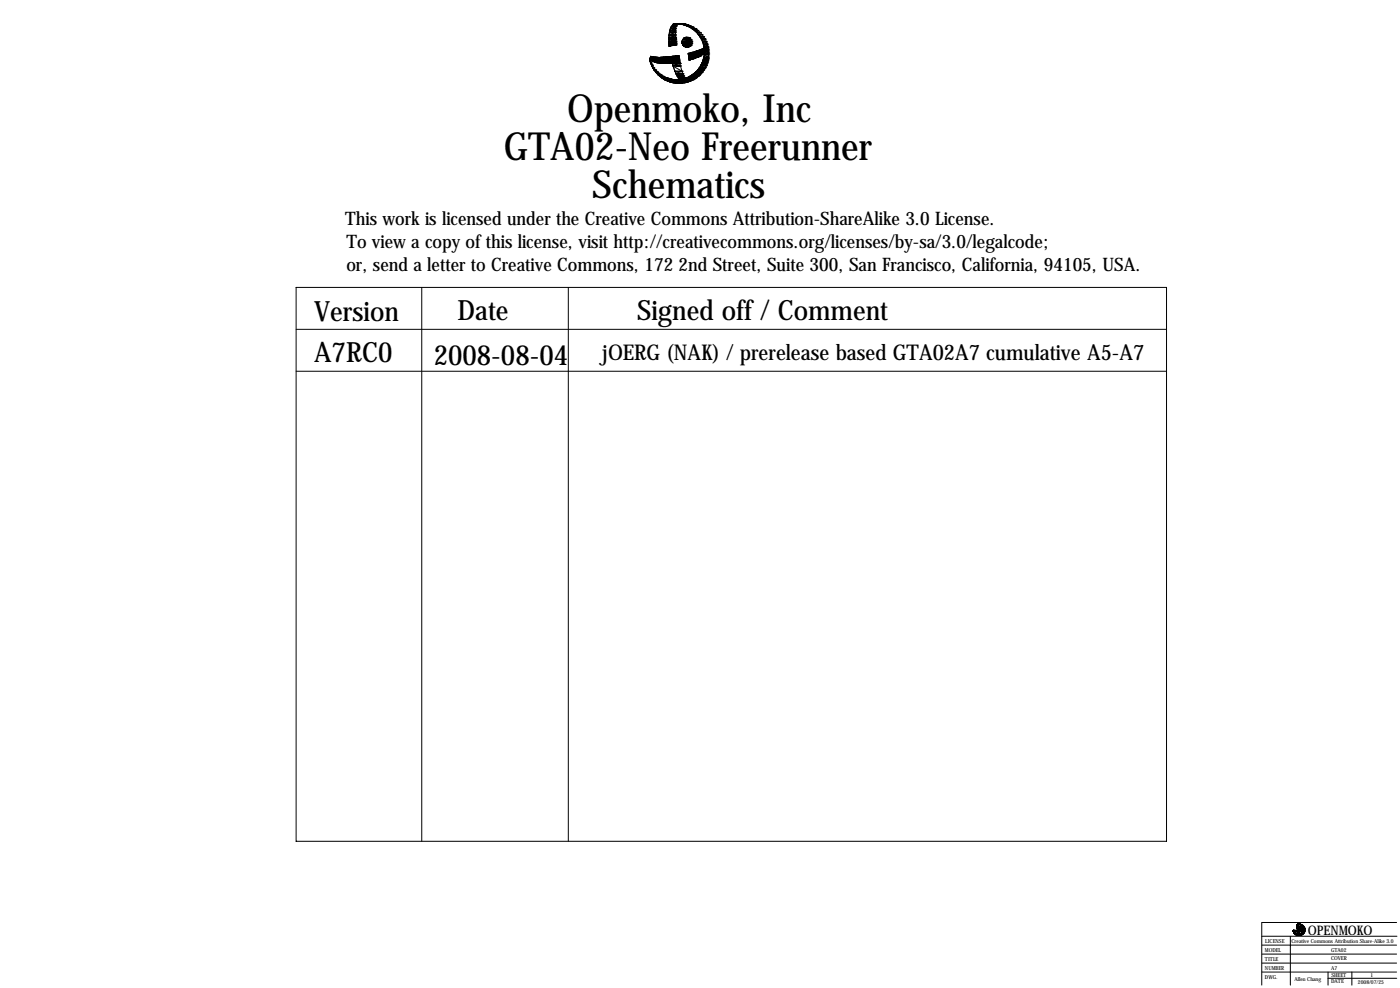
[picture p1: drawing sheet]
<svg xmlns="http://www.w3.org/2000/svg" width="594mm" height="419mm" viewBox="0 0 594 419" stroke-linecap="round" stroke-linejoin="round" font-family="sans-serif">
<g fill="none" stroke="#000" stroke-width=".42">
<path d="M284 16.2h.1M284 15.8h2.9M284 15.8l.1 3.3M284 16.1h2.9M284 15.8l2.9 .3M284 16.1l2.9 .1M284 18.3h3.1M284 18.3l.1 .1M284 18.3l3.1 .1M284.1 19.1h.1M284.1 15h2.7M284.1 15l-.1 .8"/>
<path d="M284.1 15l2.8 .8M284.1 18.4h3M284.1 18.4l3.1 .6M284.1 19.1h2.8M284.1 19.1v.5M284.1 19.1l.4 .5M284.1 14.6h2.7M284.1 14.6v.4M284.1 14.6l2.7 .4M284.1 19.6h.4M284.1 19.6v.1M284.2 19.7h.1"/>
<path d="M284.2 13.8h2.6M284.2 13.8l-.1 .8M284.2 13.8l2.6 .8M284.3 13.3h2.5M284.3 13.3l-.1 .5M284.3 13.3l2.5 .5M284.4 12.8h2.4M284.4 12.8l-.1 .5M284.4 12.8l2.4 .5M284.5 19.6h.1M284.5 19.6l-.3 .1M284.6 12.1h2.3"/>
<path d="M284.6 12.1l-.2 .7M284.6 12.1l2.2 .7M284.7 11.9h2.2M284.7 11.9l-.1 .2M284.7 11.9l2.2 .2M285 11.2h2M285 11.2v.1M285 11.3l-.3 .6M285 11.3l1.9 .6M285.5 10.7h.1M285.5 10.7h1.7M285.5 10.7l-.5 .5"/>
<path d="M285.5 10.7l1.5 .5M286.1 10.4h.5M286.1 10.4l-.6 .3M286.1 10.4l1.1 .3M286.2 10.2h-.3M286.2 10.2h.1M286.4 10.1h3.8M286.4 10.1l-.2 .1M286.4 10.1l.2 .1M286.6 10.2h.1M286.6 10.4h.1M286.6 10.2h-.8"/>
<path d="M286.6 10.2h-.4M286.6 10.4l.6 .3M286.7 19.1h.1M286.7 19.1l-2.2 .5M286.8 12.8h.1M286.8 13.3h.1M286.8 13.8h.1M286.8 14.6h.1M286.8 15h.1M286.8 12.8v2.2M286.8 15l.1 .8M286.9 11.9h.1"/>
<path d="M286.9 12.1h.1M286.9 15.8h.1M286.9 16.1h.1M286.9 16.2h.1M286.9 16.2h-2.9l2.9 .5M286.9 11.9v.2M286.9 15.8v.4M286.9 12.1l-.1 .7M286.9 16.2v.5M286.9 16.7h.1M286.9 16.8h.1M286.9 19.1h.1"/>
<path d="M286.9 10.1h-.5M286.9 10.1h3.3M286.9 10.1l1.1 .1M286.9 10.1l3.4 .1M286.9 16.7h-2.9l2.9 .1M286.9 16.8h-2.9l3 .6M286.9 16.7v.1M286.9 16.8l.1 .6M287 11.2h.1M287 17.4h.1M287 17.5h.1M287 17.8h.1"/>
<path d="M287 17.8h-3l3.1 .5M287 17.4h-3l3 .1M287 17.5h-3l3 .3M287 17.4v.4M287 11.3l-.1 .6M287 17.8l.1 .5M287.1 18.3h.1M287.1 18.3v.1M287.1 18.4h.1M287.1 18.4l.1 .6M287.2 10.7h.1M287.2 19h.1"/>
<path d="M287.2 19h-3.1l2.8 .1M287.2 10.7l-.2 .5M287.2 19l-.3 .1M287.2 10h2M287.2 10l-.3 .1M287.2 10l2.5 .1M288 10.2h2.7M288 10.2h.3M288 10.2h2.5M289.2 10h.1M289.2 10l.5 .1M289.6 17.8h4.1"/>
<path d="M289.6 17.8v.5M289.6 18.3h4.1M289.6 17.8l4.1 .5M289.6 18.3v.1M289.6 18.3l4.1 .1M289.6 17.4h4.1M289.6 17.5h4.1M289.6 17.4v.1M289.6 17.4l4.1 .1M289.6 17.5v.3M289.6 17.5l4.1 .3M289.6 18.4h4.1"/>
<path d="M289.6 18.4l.3 .6M289.6 18.4l3.9 .6M289.7 10.1h.1M289.7 10.1h.5M289.9 19h3.6M289.9 19v.1M289.9 19.1h3.5M289.9 19l3.5 .1M289.9 16.7h3.5M289.9 16.8h3.5M289.9 16.7v.1M289.9 16.7l3.5 .1"/>
<path d="M289.9 16.8l-.3 .6M289.9 16.8l3.8 .6M289.9 19.1l.6 .6M289.9 19.1l3.1 .5M290.2 10.1h.1M290.2 10.1l.1 .1M290.3 10.5l-1.1-.2 2.7 .2M290.3 10.5h1.6M290.3 10.5l.1 .1M290.3 10.5l1.9 .1M290.3 10.2h.1M290.3 10.2h.2"/>
<path d="M290.4 10.6h1.8M290.4 10.6l1.2 .4M290.4 10.6l2.9 .4M290.5 19.7h.1M290.5 16.2h2.4M290.5 16.2l-.6 .5M290.5 19.7h2.4M290.5 19.7h2.3M290.5 10.2h.1M290.5 16.1v.1M290.5 16.1l2.3 .1M290.5 19.7l1.7 .3"/>
<path d="M290.7 10.2h.1M290.7 10.2l.2 .1M290.9 10.3h.1M290.9 10.3l-2.3-.1 2.4 .1M291 10.3h.1M291 10.3l.9 .2M291.2 20h.9M291.2 15.8h.9M291.2 15.8l-.7 .3M291.2 15.8l1.6 .3M291.3 15.8h-.1M291.6 11h1.7"/>
<path d="M291.6 11l.7 .3M291.6 11l2.2 .3M291.9 10.5h.1M291.9 10.5l.3 .1M292.1 15.8h.1M292.1 15.8l.7 .3M292.2 10.6h.1M292.2 20h.1M292.2 10.6l1.1 .4M292.3 11.3h1.5M292.3 11.3l.5 .2M292.3 11.3l2.1 .2"/>
<path d="M292.8 16.1h.1M292.8 11.5h1.6M292.8 11.5l1.1 .7M292.8 11.5l2.6 .7M292.8 16.1l.1 .1M292.8 16.2h.1M292.8 19.7h.1M292.8 19.7l-.6 .3M292.9 19.7h.1M292.9 16.2h.1M292.9 16.2h-2.5l3 .5M292.9 16.2l.5 .5"/>
<path d="M293 19.6h.1M293 19.6h-2.6l2.5 .1M293.3 11h.1M293.3 11l1.1 .5M293.4 16.7h.1M293.4 16.7v.1M293.4 16.8h.1M293.4 19.1h.1M293.4 16.8l.3 .6M293.4 19.1l-.6 .6M293.5 19h.1M293.5 19l-.1 .1"/>
<path d="M293.7 17.4h.1M293.7 17.5h.1M293.7 17.8h.1M293.7 18.3h.1M293.7 18.4h.1M293.7 17.4v1M293.7 18.4l-.2 .6M293.8 11.3h.1M293.9 12.2h1.5M293.9 12.2l.3 .2M293.9 12.2l1.8 .2M294.2 12.4h1.5"/>
<path d="M294.2 12.4l.6 .5M294.2 12.4l2.2 .5M294.4 11.5h.1M294.4 11.5l1 .7M294.8 12.9h1.6M294.8 12.9l1 .9M294.8 12.9l2.5 .9M295.4 12.2h.1M295.4 12.2l.3 .2M295.7 12.4h.1M295.7 12.4l.7 .5M295.8 13.8h1.6"/>
<path d="M295.8 13.8h.1M295.9 13.8l.6 .9M295.9 13.8l2.2 .9M296.4 12.9h.1M296.4 12.9l.9 .9M296.5 14.7h1.6M296.5 14.7l.7 .8M296.5 14.7l2.3 .8M297.2 15.5h1.6M297.2 15.5v.1M297.2 15.5l1.6 .1M297.2 15.6h1.6"/>
<path d="M297.2 15.6l.5 .9M297.2 15.6l2.2 .9M297.3 13.8h.1M297.4 13.8h.1M297.4 13.8l.7 .9M297.7 16.5l.1 .2M297.7 16.5h1.7M297.7 16.5l1.8 .2M297.8 16.7h1.7M297.8 16.7l.4 .9M297.8 16.7l2.1 .9M298.1 14.7h.1"/>
<path d="M298.1 14.7l.7 .8M298.2 17.6h1.7M298.2 17.6l.1 .2M298.2 17.6l1.8 .2M298.3 17.8h1.7M298.3 17.8l.3 .8M298.3 17.8l2 .8M298.6 18.6h1.7M298.6 18.6l.1 .5M298.6 18.6l1.8 .5M298.7 19.1h1.7M298.7 19.1l.2 .7"/>
<path d="M298.7 19.1l1.9 .7M298.8 15.5h.1M298.8 15.5v.1M298.8 15.6h.1M298.8 15.6l.6 .9M298.9 19.8h1.7M298.9 19.8l.1 .5M298.9 19.8l1.8 .5M299.4 16.5h.1M299.4 16.5l.1 .2M299.5 16.7h.1M299.5 16.7l.4 .9"/>
<path d="M299.5 20h.1M299.5 20h.8M299.5 20h.9M299.9 17.6h.1M299.9 17.6l.1 .2M299.9 19.7l-.3 .3M299.9 19.7l.4 .3M299.9 19.7h.1M299.9 19.7h.2M300 17.8h.1M300 17.8l.4 1.3M300.1 19.7h.1"/>
<path d="M300.1 19.7h-.2M300.1 19.7l.2 .3M300.3 18.6h.1M300.3 20h.1M300.4 19.1h.1M300.4 19.1l.2 .7M300.6 19.8h.1M300.6 19.8l.1 .5M275.8 25h.1M275.8 25l.1 .3M275.9 25.3h.1M275.9 25.3l.1 .3"/>
<path d="M275.9 25.6l.2 .4M276 25.6h.1M276 26l.1 .3M276 26l.3 .3M276.1 26h.1M276.1 24.9h12.1M276.1 26.3h.2M276.1 26.3l.1 .3M276.1 26.3l.3 .3M276.1 24.6h12M276.1 24.6v.3M276.1 24.6l12 .2"/>
<path d="M276.1 24.9v.1M276.1 24.3h.1M276.1 24.3h3M276.1 24.3h2.4M276.1 24.4h11.9M276.1 24.3l4.1 .1M276.1 24.4v.2M276.1 24.4l12 .2M276.1 25l.3 .5h11.9M276.1 25l12.2 .5M276.2 24.1h.8M276.2 26.6h.2"/>
<path d="M276.2 26.6l.1 .1M276.2 26.6l.2 .1M276.2 24.2h1.2M276.2 24.1l1.2 .1M276.2 24.2l-.1 .1M276.2 24.2l2 .1M276.3 26.3h.1M276.3 26.3l.1 .3M276.3 26.7l.1 .3M276.3 26.7h.1M276.3 26.7l.3 .3M276.3 24h.4"/>
<path d="M276.3 24l-.2 .4M276.3 24l.5 .1M276.3 24.1h-.1M276.4 26.6h.1M276.4 27h.2M276.4 27l.2 .5M276.4 27l.4 .5M276.4 26.6v.1M276.4 26.7h.1M276.4 26.7l.2 .3M276.4 25.5h.1M276.4 25.5h11.9"/>
<path d="M276.5 25.5l.3 .3M276.5 25.5l11.9 .3M276.6 27h.1M276.6 27.5h.2M276.6 27.5l.1 .2M276.6 27.5l.3 .2M276.6 27l.2 .5M276.7 27.7h.1M276.7 27.7h.2M276.7 27.7l.1 .3M276.7 27.7l.4 .3M276.7 24h.1"/>
<path d="M276.7 24l.1 .1M276.8 24.1h.1M276.8 28h.3M276.8 28l.3 .6M276.8 28l.7 .6M276.8 24.1h.2M276.8 27.5h.1M276.8 27.5l.3 .5M276.8 25.8h11.6M276.8 25.8l.6 .3M276.8 25.8l11.6 .3M276.9 27.7h.1"/>
<path d="M277 24.1h.1M277 24.1l.4 .1M277.1 28h.1M277.1 28.6h.4M277.1 28.6v.1M277.1 28.6l.4 .1M277.1 28l.4 .6M277.1 28.7l.1 .1M277.1 28.7h.4M277.1 28.7l.5 .1M277.2 28.8l.1 .1M277.2 28.8h.4"/>
<path d="M277.2 28.8l.5 .1M277.3 28.9h.4M277.3 28.9l.3 .7M277.3 28.9l.9 .7M277.4 26.1h11M277.4 26.1l.7 .3M277.4 26.1l11.1 .3M277.4 24.2h.1M277.4 24.2l.8 .1M277.5 28.6h.1M277.5 28.6v.1M277.5 28.7h.1"/>
<path d="M277.5 28.7l.1 .1M277.6 28.8h.1M277.6 28.8l.1 .1M277.6 29.6l.1 .1M277.6 29.6l.7 .1M277.7 28.9h.1M277.7 29.7l.1 .1M277.7 29.7l.8 .1M277.7 28.9l.5 .7M277.8 29.8h.7M277.8 29.8l.4 .6M277.8 29.8l1.2 .6"/>
<path d="M278.1 26.4h10.4M278.1 26.4l.8 .2M278.1 26.4l10.5 .2M278.2 29.6h.1M278.2 24.3h.1M278.2 30.4h.8M278.2 30.4l.2 .2M278.2 30.4l.9 .2M278.2 29.6l.3 .2M278.2 24.3h.3M278.3 29.7h.1M278.4 30.6h.7"/>
<path d="M278.4 30.6h.1M278.4 30.6h.8M278.4 30.6l.1 .2M278.4 30.6l1 .2M278.5 29.8h.1M278.5 29.8l.5 .6M278.5 24.3h.1M278.5 30.8l.4 .3M278.5 30.8h.9M278.5 30.8l1.4 .3M278.9 24.3h.1M278.9 31.1h1"/>
<path d="M278.9 31.1l.3 .4M278.9 31.1l1.5 .4M278.9 26.6h9.7M278.9 26.6l1.1 .2M278.9 26.6l9.7 .2M279 30.4h.1M279 30.4l.1 .2M279.1 30.6h.1M279.1 24.3h.1M279.1 24.3l1.1 .1M279.2 30.6h.1M279.2 31.5h1.2"/>
<path d="M279.2 31.5l.1 .2M279.2 31.5l1.4 .2M279.2 30.6l.2 .2M279.3 31.7h1.3M279.3 31.7l.3 .2M279.3 31.7l1.5 .2M279.4 30.8h.1M279.4 30.8l.5 .3M279.6 31.9h1.2M279.6 31.9h.1M279.6 31.9h1.3M279.6 31.9l.6 .5"/>
<path d="M279.6 31.9l2.2 .5M279.9 31.1h.1M279.9 31.1l.5 .4M280 26.8h8.6M280.2 32.4h.1M280.2 32.4h1.6M280.2 32.4l.1 .1M280.2 32.4l1.8 .1M280.2 24.4h.1M280.3 32.5h1.7M280.3 32.5l.5 .4M280.3 32.5l2.5 .4"/>
<path d="M280.4 24.3h7.6M280.4 24.3l7.6 .1M280.4 24.3l-.2 .1M280.4 31.5h.1M280.4 31.5l.2 .2M280.6 31.7h.1M280.6 31.7l.2 .2M280.8 31.9h.1M280.8 26.9h3.8M280.8 32.9h.1M280.8 32.9h2M280.8 32.9l.5 .3"/>
<path d="M280.8 32.9l2.7 .2M280.9 31.9h.1M280.9 31.9l.9 .5M281.1 26.9h2.5zM281.3 33.2l.1 .1M281.3 33.2h2.5M281.4 33.3h2.7M281.4 33.3l.4 .3h3.3M281.4 33.3l3.5 .3M281.8 32.4h.1M281.8 32.4l.2 .1M282 32.5h.1"/>
<path d="M282 32.5l.8 .4M282.1 33.7l-.2-.1 4.1 .1M282.1 33.7h12.3M282.1 33.7v.1M282.1 33.7l4.5 .1M282.2 33.8l.1 .1M282.2 33.8l12 .1M282.3 33.9h11.9M282.3 33.9l1 .4M282.3 33.9l11 .4M282.7 24.2h5.3M282.7 24.2l-1.3 .1"/>
<path d="M282.7 24.2l5.3 .1M282.8 32.9h.1M282.8 32.9l.7 .2M283.3 34.3h10M283.3 34.3l.2 .1M283.3 34.3l9.8 .1M283.5 33.1h.1M283.5 33.1h-2.4l3 .2M283.5 33.1l.3 .1M283.5 34.4h9.6M283.5 34.4l.9 .3M283.5 34.4l8.6 .3"/>
<path d="M283.6 26.9h.1M283.8 33.2h.1M283.8 33.2l.3 .1M284 24.1h4M284 24.1l-1.3 .1M284 24.1l4 .1M284.1 33.3h.1M284.1 33.3l.8 .3M284.1 26.9h.1M284.1 26.9h-.5M284.2 24.1h3.8M284.4 34.7h7.7"/>
<path d="M284.4 34.7l.3 .1M284.4 34.7l7.4 .1M284.5 24h3.5M284.5 24l-.5 .1M284.5 24l3.5 .1M284.6 26.9h.1M284.7 34.8h7.1M284.7 34.8l.8 .3M284.7 34.8l6.2 .3M284.9 33.6h.1M284.9 26.8h.1M284.9 26.8l-.3 .1"/>
<path d="M285.1 33.6h.1M285.1 33.6l.9 .1M285.4 26.8l3.2 .1M285.4 26.9h.1M285.4 26.9h3.2M285.4 26.9l.1 .1M285.4 26.9l3.3 .1M285.5 27h3.2M285.5 27l.3 1.1M285.5 27l3.3 .7M285.5 35.1h5.4M285.5 35.1h.5"/>
<path d="M285.5 35.1h5.1M285.6 23.9h2.3M285.6 23.9l-1.1 .1M285.6 23.9l2.4 .1M285.8 28.1h3.2M285.8 28.1l.8 2.1M285.8 28.1l3.8 2.1M286 33.7h.1M286 35.1h4.6M286 35.1l.8 .2M286 35.1l3.6 .2M286.4 33.7h.1"/>
<path d="M286.4 33.7l.2 .1M286.6 33.8h.1M286.6 30.2h3M286.6 30.2l.1 .2M286.6 30.2l3 .2M286.7 30.4h2.9M286.7 30.4l.3 .9M286.7 30.4l3.3 .9M286.8 35.3h2.8M286.8 35.3h.6M286.8 35.3h2.5M286.9 23.7h1"/>
<path d="M286.9 23.7l-1.3 .2M286.9 23.7l1 .2M287 31.3h3M287 31.3l.1 .1M287 31.3l3 .1M287.1 31.4h2.9M287.1 31.4l.4 .8M287.1 31.4l3.2 .8M287.1 33.8h.1M287.2 23.7h-.2M287.2 23.7h.7M287.4 35.3h1.9"/>
<path d="M287.5 32.2h2.8M287.5 32.2v.1M287.5 32.3h2.8M287.5 32.2l2.8 .1M287.5 32.3l.5 .7M287.5 32.3l3.2 .7M287.6 23.6l-.4 .1M287.6 23.6l.3 .1M287.7 23.6h.2M287.7 23.6h-.1M287.9 23.6h.1M287.9 23.6v.1"/>
<path d="M287.9 23.7h.1M287.9 23.9h.1M287.9 33.8h6.5M287.9 23.7v.2M287.9 23.9l.1 .1M288 24h.1M288 24.1h.1M288 33h2.7M288 33v.1M288 33l2.7 .1M288 24v.1M288 24.1v.1"/>
<path d="M288 24.2h.1M288 24.3h.1M288 24.4h.1M288 33.1h2.7M288 33.1l.4 .5M288 33.1l3 .5M288 24.2v.2M288 24.4l.1 .2M288.1 24.6h.1M288.1 24.6v.2M288.1 24.8h.1M288.1 24.8h-12l12.1 .1"/>
<path d="M288.1 24.8l.1 .1M288.2 24.9h.1M288.2 25l.1 .5M288.3 25.5h.1M288.3 25.5l.1 .3M288.4 25.8h.1M288.4 25.8l.1 .6M288.4 26.1h.1M288.4 33.6h2.6M288.4 33.6l.5 .5M288.4 33.6l2.7 .1M288.5 26.4h.1"/>
<path d="M288.5 26.4l.1 .2M288.5 33.7l2.8 .4M288.6 26.6h.1M288.6 26.8h.1M288.6 26.6v.3M288.6 26.9h.1M288.6 26.9l.1 .1M288.7 27h.1M288.7 27l.1 .7M288.8 27.7h.1M288.8 27.7h-3.1l3.3 .4M288.8 27.7l.2 .4"/>
<path d="M288.9 34.1h2.4M288.9 34.1l.1 .1M288.9 34.1l2.5 .1M289 28.1h.1M289 28.1l.6 2.1M289 34.2l2.4 .1M289.1 34.3h.1M289.1 34.3l.2 .1M289.1 34.3l2.1 .1M289.3 35.3h.1M289.3 34.4l.3 .2M289.3 34.4l1.7 .2"/>
<path d="M289.4 33.6h5.3M289.4 33.6l-1 .1M289.4 33.6l5 .1M289.6 30.2h.1M289.6 34.6h1.4M289.6 34.6l.1 .1M289.6 30.2v.2M289.6 35.3h.1M289.6 30.4h.1M289.6 35.3h-.3M289.6 30.4l.4 .9M289.7 34.7l.4 .1"/>
<path d="M289.7 34.7l.9 .1M290 31.3h.1M290 31.4h.1M290 31.3v.1M290 31.4l.3 .8M290.3 32.2h.1M290.3 32.3h.1M290.3 32.2v.1M290.3 32.3l.4 .7M290.6 34.8h.1M290.6 35.1h.1M290.6 33.3h4.5"/>
<path d="M290.6 33.3l-1 .3M290.6 33.3l4.1 .3M290.6 35.1l-1 .2M290.7 33h.1M290.7 33v.1M290.7 33.1h.1M290.7 33.1l.3 .5M290.8 33.2h4.4M290.8 33.2l-.2 .1M290.8 33.2l4.3 .1M290.9 35.1h.1M290.9 34.7h.1"/>
<path d="M290.9 35.1h-.3M291 34.6h.1M291 34.6l-.4 .2M291 33.6h.1M291 33.6l.1 .1M291.1 33.7h.1M291.1 33.7l.2 .4M291.1 33.1h4.3M291.1 33.1l-.3 .1M291.1 33.1l4.1 .1M291.2 34.4h.1M291.2 34.4l-.2 .2"/>
<path d="M291.3 34.1h.1M291.3 34.1l.1 .1M291.4 34.3h.1M291.4 34.2h.1M291.4 34.2l-.2 .2M291.7 32.9h4M291.7 32.9l-.6 .2M291.7 32.9l3.7 .2M291.8 34.8h.1M291.8 34.8l-.9 .3M292.1 34.7h.1M292.1 34.7l-.3 .1"/>
<path d="M292.2 22.7h6.9M292.2 22.7l.1 .4M292.2 22.7l6.3 .4M292.3 23.1h6.2M292.3 23.1l.1 .5M292.3 23.1l5.3 .5M292.4 23.6h.1M292.4 23.7h.1M292.4 23.6h5.2M292.4 23.6v.1M292.4 23.6h5.1M292.4 23.6l5 .1"/>
<path d="M292.4 23.7h4.9M292.4 23.7v.2M292.4 23.7l4.5 .2M292.4 23.9h4.5M292.4 23.9l.1 .5M292.4 23.9l4.2 .1M292.4 24.2h3.8M292.4 24.2l.1 .1M292.4 24.2l3.6 .1M292.5 24.3h.1M292.5 24.4v.2M292.5 24.4h3.4"/>
<path d="M292.5 24.4l2.7 .2M292.5 24.6h2.7M292.5 24.6l.1 .4M292.5 24.6l2.2 .2M292.5 24.8h2.1M292.5 24.8l.1 .1M292.5 24.8l1.9 .1M292.6 24.9l1.6 .1M292.6 25v.5M292.6 25l.2 .5M292.6 25.5h.1M292.6 32.5h3.7"/>
<path d="M292.6 32.5l-.9 .4M292.6 32.5l3.1 .4M292.6 25.5h.2M292.8 32.4h.1M292.8 25.5h.1M292.8 32.4h3.6M292.8 32.4l-.2 .1M292.8 32.4l3.5 .1M293.1 34.4h.1M293.1 34.4l-1 .3M293.3 34.3h.1M293.3 34.3l-.2 .1"/>
<path d="M293.3 22.4h6.1M293.3 22.4l-1.1 .3M293.3 22.4l5.8 .3M293.6 31.9h3.3M293.6 31.9l-.8 .5M293.6 31.9l2.8 .5M293.8 31.9h3.2M293.8 31.9h-.2M293.8 31.9h3.1M294 31.7h3.2M294 31.7l-.2 .2M294 31.7l3 .2"/>
<path d="M294.1 31.5l-.1 .2M294.1 31.5h3.2M294.1 31.5l3.1 .2M294.2 33.9h.1M294.2 25h.1M294.2 33.9l-.9 .4M294.2 25l-1.4 .5M294.3 33.8l-.1 .1M294.4 33.7h.1M294.4 24.9h.1M294.4 24.9l-1.8 .1M294.4 24.9l-.2 .1"/>
<path d="M294.6 24.8h.1M294.6 24.8l-.2 .1M294.7 33.6h.1M294.7 31.1h3M294.7 31.1l-.6 .4M294.7 31.1l2.6 .4M294.7 33.6l-.3 .1M294.7 24.8h.1M294.7 24.8h-2.2M294.7 24.8h-.1M294.9 21.9h5M294.9 21.9l-1.6 .5"/>
<path d="M294.9 21.9l4.5 .5M295.1 30.8h2.9M295.1 30.8l-.4 .3M295.1 30.8l2.6 .3M295.1 33.3h.1M295.1 33.3l-.4 .3M295.2 33.2h.1M295.2 24.6h.1M295.2 30.6l-.1 .2M295.2 30.6h2.9M295.2 30.6l2.8 .2M295.2 33.2l-.1 .1"/>
<path d="M295.2 24.6l-.5 .2M295.4 30.6h2.7M295.4 30.6h-.2M295.4 33.1h.1M295.6 30.4h2.7M295.6 30.4l-.2 .2M295.6 30.4l2.5 .2M295.6 21.7h4.5M295.6 21.7l-.7 .2M295.6 21.7l4.3 .2M295.7 32.9h.1M295.7 32.9l-.5 .3"/>
<path d="M295.9 24.4h.1M295.9 24.3v.1M295.9 24.4l-.7 .2M296 24.3h.1M296 24.3h-3.5M296.1 29.8h2.6M296.1 29.8l-.5 .6M296.1 29.8l2.2 .6M296.2 21.5h4M296.2 21.5l-.6 .2M296.2 21.5l3.9 .2M296.2 24.2h.1"/>
<path d="M296.2 24.2l-.2 .1M296.3 32.5h.1M296.3 32.5l-.6 .4M296.3 29.6l-.2 .2M296.3 29.6l2.5 .1M296.4 32.4h.1M296.4 32.4l-.1 .1M296.5 24.1l-.3 .1M296.5 24.1h.1M296.5 24.1h-4.1l3.8 .1M296.6 24h.1M296.6 24h-4.2l4.1 .1"/>
<path d="M296.6 24l-.1 .1M296.8 28.9h2.5M296.8 28.9l-.5 .7M296.8 28.9l2.1 .7M296.9 31.9h.1M296.9 23.9h.1M296.9 28.8h2.5M296.9 28.8l-.1 .1M296.9 28.8l2.4 .1M296.9 31.9l-.5 .5M296.9 23.9l-.3 .1M297 31.9h.1"/>
<path d="M297 28.7l-.1 .1M297 28.6h2.5M297 28.7h2.4M297 28.6v.1M297 28.6l2.4 .1M297 28.7l2.4 .1M297 31.9h-.1M297.2 31.7h.1M297.2 31.7l-.2 .2M297.2 21.1h3.2M297.2 21.1l-1 .4M297.2 21.1l3 .4"/>
<path d="M297.3 31.5h.1M297.3 31.5l-.1 .2M297.3 23.7l-.4 .2M297.3 23.7h.1M297.4 23.7h.1M297.4 28h2.4M297.4 28l-.4 .6M297.4 28l2.1 .6M297.4 23.7h-.1M297.4 21l-.2 .1M297.4 21l3 .1M297.5 23.6h.1"/>
<path d="M297.5 23.6l-5.1 .1M297.5 23.6l-.1 .1M297.6 27.7h.1M297.6 23.6h.1M297.6 27.7h2.3M297.6 27.7l-.2 .3M297.6 27.7l2.2 .3M297.7 31.1h.1M297.7 27.5l-.1 .2M297.7 27.5h2.3M297.7 27.5l2.2 .2M297.7 31.1l-.4 .4"/>
<path d="M297.9 27h2.3M297.9 27l-.2 .5M297.9 27l2.1 .5M298 30.8h.1M298 30.8l-.3 .3M298.1 30.6h.1M298.1 26.7h2.2M298.1 26.7l-.2 .3M298.1 26.7l2.1 .3M298.1 30.6l-.1 .2M298.1 26.6h2.2M298.1 26.6v.1"/>
<path d="M298.1 26.6l2.2 .1M298.2 20.7h2.3M298.2 20.7l-.8 .3M298.2 20.7l2.3 .3M298.3 30.4h.1M298.3 30.4l-.2 .2M298.3 26l-.2 .6M298.3 26h2.2M298.3 26l2.1 .3M298.5 23.1h.1M298.5 25.6h2.1M298.5 25.6l-.2 .4"/>
<path d="M298.5 25.6l2 .4M298.5 23.1l-.9 .5M298.6 25.3h2M298.6 25.3l-.1 .3M298.6 25.3l2 .3M298.7 25l-.1 .3M298.7 25h2M298.7 25l1.9 .3M298.7 29.8h.1M298.7 24.8h2M298.7 24.8v.2M298.7 24.8l2 .2"/>
<path d="M298.7 29.8l-.4 .6M298.8 29.7h.1M298.8 24.5h2M298.8 24.5l-.1 .3M298.8 24.5l1.9 .3M298.8 29.7l-.1 .1M298.8 20.4h1.7M298.8 20.4l-.6 .3M298.8 20.4l1.7 .3M298.9 24.1h1.9M298.9 24.1l-.1 .4M298.9 24.1l1.9 .4"/>
<path d="M298.9 29.6h.1M298.9 29.6l-2.7 .1 2.5 .1M298.9 29.6l-.1 .1M299 20.3h1.7M299 20.3v.7M299 20.3l1.8 .7M299 20.3l-.2 .1M299 20.3l1.5 .1M299 21l.1 .6M299 21l1.9 .6M299 22.9v.4M299 22.9h1.9"/>
<path d="M299 23.3h1.9M299 22.9l1.9 .4M299 23.3l-.1 .8M299 23.3l1.8 .8M299.1 22.7h.1M299.1 21.6h1.8M299.1 21.6v.5M299.1 22.1h1.8M299.1 21.6l1.8 .5M299.1 22.1l-.1 .8M299.1 22.1l1.8 .8M299.1 22.7l-.6 .4"/>
<path d="M299.3 28.9h.1M299.3 28.9l-.4 .7M299.4 28.8h.1M299.4 28.8l-.1 .1M299.4 28.7h.1M299.4 22.4h.1M299.4 28.7v.1M299.4 22.4l-.3 .3M299.5 28.6h.1M299.5 28.6l-.1 .1M299.5 20l-.5 .3M299.5 20l1 .3"/>
<path d="M299.8 28h.1M299.9 21.9h.1M299.9 27.7h.1M299.9 27.7l-.4 .9M300 27.5h.1M300 27.5l-.1 .2M300.1 21.7h.1M300.1 21.7l-.7 .7M300.2 27h.1M300.2 21.5h.1M300.2 27l-.2 .5M300.2 21.5l-.1 .2"/>
<path d="M300.3 26.7h.1M300.3 26.7l-.1 .3M300.3 26.6h.1M300.3 26.6v.1M300.4 20h.1M300.4 20l.1 .3M300.4 26.3h.1M300.4 21.1h.1M300.4 26.3h-2.2l2.1 .3M300.4 26.3l-.1 .3M300.4 21.1l-.2 .4M300.5 26h.1"/>
<path d="M300.5 20.3h.1M300.5 20.7h.1M300.5 21h.1M300.5 26l-.1 .3M300.5 20.3v.1M300.5 20.7v.3M300.5 21l-.1 .1M300.5 20.4h.1M300.5 20.4v.3M300.6 25.6h.1M300.6 25.6l-.1 .4M300.6 25.3h.1"/>
<path d="M300.6 25.3v.3M300.7 20.3h.1M300.7 24.8h.1M300.7 25h.1M300.7 20.3l.1 .7M300.7 24.8v.2M300.7 25l-.1 .3M300.8 21h.1M300.8 24.5h.1M300.8 21h-3.4M300.8 21l.1 .6M300.8 24.1h.1"/>
<path d="M300.8 24.1l-.1 .7M300.9 21.6h.1M300.9 22.1h.1M300.9 23.3h.1M300.9 21.6v.5M300.9 22.1v.8M300.9 23.3l-.1 .8M300.9 22.9h.1M300.9 22.9v.4M125.7 121.9h369.6v235h-369.6zM125.7 139.7h369.6M179.1 121.9v235"/>
<path d="M241.3 121.9v235M125.7 157.5h369.6M535.7 391.3v26.6M535.7 397.2h57.4M535.8 391.3h57.2M547.9 397.3v20.6M549 394.8h.1M549 394.9h.1M549 394.8v.1M549 394.9h2.4M549 394.9l.1 .2M549 394.9l.1 .1"/>
<path d="M549.1 394.9h.1M549.1 395h.1M549.1 394.7h.1M549.1 394.7h.4M549.1 394.7l2.3 .1M549.1 395.1l.2 .3M549.1 394.8v.1M549.1 394.7h.5M549.1 394.8l2.3 .1M549.1 395.1h.1M549.1 395.2l.1 .1M549.1 394.6v.6"/>
<path d="M549.1 395.2h.1M549.1 394.6l.1 .1M549.1 394.9l.4 .2M549.1 394.9l2.3 .1M549.2 395.2h.1M549.2 394.7h.1M549.2 395.3v.1M549.2 395.4h.1M549.2 395.3l.1 .1M549.2 395.4l.6 .6M549.2 395.4l.2 .1M549.2 395.2v.1"/>
<path d="M549.2 395.3h.1M549.3 395.4h.1M549.3 395.5v.1M549.3 395.6h.1M549.3 395.5l.1 .1M549.3 395.6l.2 .2M549.3 395.6l.2 .1M549.3 395.4l.1 .1M549.4 395.5h.1M549.4 394.7h.1M549.4 395.6h.1M549.4 395.7h.1"/>
<path d="M549.4 395.7h.2M549.4 395.7l.3 .1M549.5 395.1h1.9M549.5 395.1h.2M549.5 395.7h.1M549.5 394.7h.1M549.5 395.8h.2M549.5 395.8v.1M549.5 395.9l.3 .1M549.5 395.8l.2 .1M549.6 395.9h.1M549.6 394.7h.1"/>
<path d="M549.6 395.9v.1M549.6 396h.1M549.6 396h.3M549.7 395.8h.1M549.7 395.9h.1M549.7 395.1l1.7 .1M549.7 395.8v.1M549.7 396.1h.3M549.7 396l.1 .1M549.8 396.1l.4 .1M549.8 396.1h.2M549.8 396.1l.2 .2"/>
<path d="M549.8 396h.1M549.9 396.2h.1M549.9 394.7h.1M549.9 396.2l.5 .1M549.9 396.2h.3M549.9 396.2l.6 .1M549.9 396h.1M550 396.3h.1M550 395.2h.1M550 396.1h.1M550 396.3l.2 .1M550 396.1l.4 .2"/>
<path d="M550.1 394.7h1.2M550.1 394.7h.1M550.2 396.2h.1M550.2 396.4h.1M550.2 396.4h2.4M550.2 396.4l.1 .1M550.2 396.4l1 .1M550.3 396.5h.1M550.3 396.5h2M550.4 396.3h.1M550.4 396.5l.1 .1M550.4 396.5h1.9"/>
<path d="M550.5 396.3h.1M550.5 396.6h.2M550.5 396.6h1.6M550.5 395.2h.1M550.5 396.3l.1 .1M550.6 396.4h.1M550.6 393.1h.1M550.6 393.4h.1M550.6 393.7h.1M550.6 393.1h.5M550.6 393.7h.6M550.6 396.4l-.6-.1 .7 .1"/>
<path d="M550.6 392.9h.5M550.6 392.9l.5 .2M550.6 393.1l.5 .2M550.6 393.4h.5M550.6 393.4l.5 .1M550.6 393.7v.1M550.6 393.7l.1 .1M550.6 393.8h.1M550.6 395.2h.1M550.6 392.6h.5M550.6 392.6v1.1M550.6 392.6l.5 .1"/>
<path d="M550.6 392.9h.1M550.7 393.8h.1M550.7 395.2h.1M550.7 392.4h.4M550.7 392.5h.4M550.7 396.6h1.4M550.7 392.4v.1M550.7 392.4l.4 .1M550.7 392.5l-.1 .1M550.7 392.5l.4 .1M550.7 396.4h.1M550.7 396.6l.9 .1"/>
<path d="M550.7 396.6l1.2 .1M550.7 392.4h.1M550.8 396.4h.1M550.8 392.2h.1M550.8 395.2h.1M550.8 392.2h.3M550.8 392.2l-.1 .2M550.8 392.2l.3 .2M550.9 392.1h.1M550.9 392.1h.3M550.9 395.3h.6M550.9 395.2v.1"/>
<path d="M550.9 392.1l.2 .1M550.9 394.6l-.2 .1M550.9 394.6l.4 .1M550.9 395.2h.5M550.9 395.2l.6 .1M550.9 395.3v.1M550.9 395.3l.6 .1M550.9 395.4h.6M550.9 396.7h.7M550.9 395.4l.2 .4M550.9 395.4l.7 .4M551 392h.1"/>
<path d="M551 396.4h.1M551 392.1h.1M551 392l-.2 .2M551 392.1h-.1M551 392.1h.2M551.1 392h.1M551.1 396.4h.1M551.1 392.1h.1M551.1 392.7h.1M551.1 392.7h-.5l.5 .2M551.1 396.4l.1 .1M551.1 395.8h.5"/>
<path d="M551.1 395.8h.1M551.1 395.8l.1 .4M551.1 395.8l.6 .2M551.1 392.7v.2M551.1 393.7l-.4 .1M551.1 392.2h.1M551.1 392.4h.1M551.1 392.5h.1M551.1 392.6h.1M551.1 392.9h.1M551.1 393.1h.1M551.1 393.2h.1"/>
<path d="M551.1 393.4h.1M551.1 393.5h.1M551.1 393.7h.1M551.1 394.6h.1M551.1 393.2h-.5l.5 .2M551.1 393.5h-.5l.6 .1M551.1 394.6h.2M551.1 396h.6M551.1 394.6h-.2M551.1 392.2v.4M551.1 392.9v.6M551.1 396h.1"/>
<path d="M551.1 392.6v.1M551.2 396.5h.1M551.2 392.1h.1M551.2 393.5h.1M551.2 393.7h.1M551.2 393.5h-.6l.6 .2M551.2 396h.5M551.2 396l.5 .2M551.2 392.1l-.1 .1M551.2 393.5v.2M551.2 396.2h.1M551.2 396.2h.6"/>
<path d="M551.2 396.2l.1 .1M551.2 396.2l.6 .1M551.3 394.6h.1M551.3 394.7h.1M551.3 396.3h.1M551.3 396.4l-.1 .1M551.3 396.3h1.4M551.3 396.4l1.2 .1M551.3 396.3l.1 .1M551.3 396.3l.6 .1M551.3 394.6l.1 .4M551.4 396.4h.1"/>
<path d="M551.4 394.9h.1M551.4 395h.1M551.4 395.1h.1M551.4 395.2h.1M551.4 395h-2.2l2.2 .1M551.4 396.4l.1 .1M551.4 396.4l.5 .1M551.4 395l.1 .4M551.4 395.2l.1 .1M551.5 395.3h.1M551.5 395.4h.1M551.5 395.4l.1 .4"/>
<path d="M551.5 392h.1M551.5 396.5h.1M551.5 396.5l.1 .1M551.5 396.5l.4 .1M551.6 396.7h.1M551.6 396.6h.3M551.6 392h.1M551.6 393.4h.1M551.6 395.8h.1M551.6 396.6h.1M551.6 393.5h.8M551.6 393.4h.8"/>
<path d="M551.6 393.4l.8 .1M551.6 393.6l.1 .1M551.6 393.6l.7 .1M551.6 395.8l.1 .2M551.7 393.7h.1M551.7 396h.1M551.7 393.2h.6M551.7 393.7h.6M551.7 393.2l-.1 .4M551.7 393.3l-.1 .1M551.7 393.3l.7 .1M551.7 393.7l.1 .1"/>
<path d="M551.7 393.7l.5 .1M551.7 396v.2M551.7 392h.1M551.7 396.2h.1M551.8 393.1h.1M551.8 393.8h.1M551.8 396.6h.1M551.8 392l-.9 .1M551.8 392.1l.5 .1M551.8 393.8h.4M551.8 392v.1M551.8 393.1h.4"/>
<path d="M551.8 393.2h.5M551.8 393.2h-.1M551.8 393.8l.3 .1M551.8 393.8l.1 .1M551.8 396.2v.1M551.8 392.1h.1M551.8 396.3h.1M551.8 392.1l-.4-.1 .7 .1M551.8 396.3l.9 .1M551.8 396.4h-.2M551.8 396.4h.8M551.8 396.7h-.2"/>
<path d="M551.8 396.3l.1 .2M551.9 396.7h.1M551.9 396.4h.1M551.9 392.1l.2 .1M551.9 393.1h.1M551.9 396.5h.1M551.9 393.1h.2M552.1 393.9h.1M551.9 396.6h.1M551.9 393.1h-.1M551.9 393.1h.3M552 392.1h.1"/>
<path d="M552 396.3h.1M552 392.1h-.5l.9 .1M552 396.3h.7M552 396.6l-.1 .1M552.1 396.6h.1M552.1 393.1h.1M552.1 392.1l.2 .1M552.1 394.4v.1M552.1 394.4l1.2 .1M552.1 393.1l.2 .1M552.1 394.6h.1M552.1 394.7h.1"/>
<path d="M552.1 392.2l.1 .1M552.1 392.2l.4 .1M552.1 394.6h1M552.1 394.5l.1 .4M552.1 394.5l1 .1M552.1 394.6h.9M552.1 394.6l.9 .1M552.1 394.7h.7M552.1 394.7l.6 .1M552.2 393.1h.1M552.2 394.9h.1M552.2 396.2l-.3 .1"/>
<path d="M552.2 396.2l.6 .1M552.2 394.8h.3M552.2 394.8v.1M552.2 396.2h.1M552.2 393.8h.1M552.2 392.3l.5 .1M552.2 392.3h.3M552.2 392.3l.2 .1M552.2 396.2h.7M552.2 393.8l-.1 .1M552.3 392.2h.1M552.3 396.5h.1"/>
<path d="M552.3 392.2l.2 .1M552.3 394.3l-.2 .1M552.3 394.3l1.1 .1M552.3 393.2h.1M552.3 393.7h.1M552.3 393.2l.1 .4M552.3 393.3l.1 .1M552.3 393.7l-.1 .1M552.4 392.2h.1M552.4 393.4h.1M552.4 393.5h.1M552.4 393.5h-.8h.8"/>
<path d="M552.4 396.1h.7M552.4 396.1h.1M552.4 396.1h.6M552.4 396.1l-.2 .1M552.4 396.1l.5 .1M552.4 393.6l-.1 .1M552.4 392.4l.4 .1M552.4 392.4l.1 .1M552.5 392.3h.1M552.5 392.5h.1M552.5 392.5h.4M552.5 396l-.1 .1"/>
<path d="M552.5 396l.6 .1M552.5 392.3l.2 .1M552.5 396.5l-.4 .1M552.5 394.8l-.3 .1M552.6 396.4h.1M552.6 394.8h.1M552.6 392.5h.3M552.6 392.5l.5 .2M552.6 396h-.1M552.6 396h.5M552.7 396.4h.1M552.7 395.9l-.1 .1"/>
<path d="M552.7 395.9l.5 .1M552.7 394.3h-.4M552.7 394.3h.8M552.7 392.4h.1M552.7 395.9h.1M552.7 396.3h.1M552.7 394.8h.1M552.8 396.3h.1M552.8 392.5h.1M552.8 396.3l-.2 .1M552.8 394.2l.8 .1M552.8 394.7h.1"/>
<path d="M552.8 394.7l-.7 .1M552.8 394.7l-.1 .1M552.9 396.2h.1M552.9 394.7h.1M552.9 395.7l-.2 .2M552.9 395.7h.5M552.9 395.7h.1M552.9 395.7l.4 .1M552.9 396.2l-.9 .1M552.9 394.2l-.2 .1M552.9 394.2h.7M552.9 394.7h-.1"/>
<path d="M552.9 392.5h.1M552.9 392.9l.2 .1M552.9 392.9h.3M552.9 392.9l.5 .1M552.9 392.5l.2 .2M553 394.7h.1M553 395.6l-.1 .1M553 395.6h.5M553 395.6l.4 .1M553 395.5h.1M553 396.1h.1M553 394.6h.1"/>
<path d="M553 394.6l-.9 .1M553 395.5h.5M553 395.5l.5 .1M553 396.1l-.8 .1M553 396.1l-.2 .2M553.1 392.7h.1M553.1 396h.1M553.1 394.6h.1M553.1 393.1l.1 .1M553.1 393h.3M553.1 393v.1M553.1 396l-.1 .1"/>
<path d="M553.1 393.1l.4 .1M553.1 392.7l.3 .3M553.1 394.1h.6M553.1 394.1l-.2 .1M553.1 394.6l-.1 .1M553.1 395.3h.1M553.1 395.3h.5M553.1 395.4h.4M553.1 395.3v.1M553.1 395.4l-.1 .2M553.1 395.4l.4 .1M553.1 394.1h.1"/>
<path d="M553.2 393.2h.1M553.2 396h.1M553.2 393.2h.3M553.2 393.2l.1 .2M553.2 393.2l.4 .2M553.2 396h-.1M553.2 392.9h.1M553.2 395.1h.1M553.2 395.9h.1M553.2 395.2v.1M553.2 395.2h.4M553.2 395.1l.4 .1"/>
<path d="M553.2 395.2l.4 .1M553.2 395.9l-.6 .1M553.3 395.8h.1M553.3 393.4h.3M553.3 393.4v.1M553.3 395l-.1 .2M553.3 393.5l.1 .4M553.3 393.5l.3 .1M553.3 395h.4M553.3 395l.4 .1M553.3 395.8h-.5l.4 .1M553.3 395.8l-.1 .1"/>
<path d="M553.3 394l-.2 .1M553.3 394l.4 .1M553.3 394.5h.1M553.3 393.6h.3M553.3 393.6v.1M553.3 393.7h.4M553.3 393.6l.4 .1M553.3 393.7l.4 .2M553.3 394.8h.4M553.3 394.8l.4 .1M553.3 394.9v.1M553.3 394.9l.4 .1"/>
<path d="M553.3 395.7l-.1 .3M553.3 394.5l-.2 .1M553.4 393h.1M553.4 395.7h.1M553.4 394h.1M553.4 393.9v.1M553.4 394.5l-.1 .4M553.4 393.9h.3M553.4 394h.3M553.4 393.9l.3 .1M553.4 394v.1M553.4 394l.3 .1"/>
<path d="M553.4 394.5h.4M553.4 394.5l.3 .2M553.4 394.7l-.1 .1M553.4 393.1l.1 .1M553.4 394h-.1M553.4 394.1v.3M553.4 394.1l.3 .1M553.4 394.2l.4 .1M553.4 394.3l.4 .1M553.4 394.4v.1M553.4 394.4l.4 .1M553.5 393.2h.1"/>
<path d="M553.5 395.5h.1M553.5 395.6h.1M553.5 393.9h.1M553.5 394.3h.1M553.5 395.5v.1M553.5 393.2l.1 .2M553.5 395.6l-.2 .1M553.5 393.9l-.1 .1M553.5 393.9l.2 .1M553.5 394.3l-.2 .2M553.5 395.4h.1M553.5 395.4v.1"/>
<path d="M553.6 393.4h.1M553.6 395.3h.1M553.6 393.8h.1M553.6 394.3h.1M553.6 393.8v.1M553.6 393.5v.1M553.6 395.3l-.1 .1M553.6 394.3h-.1M553.6 393.6h.1M553.6 395.2h.1M553.6 393.6l.1 .1M553.6 395.2v.1"/>
<path d="M553.7 393.7h.1M553.7 393.9h.1M553.7 395h.1M553.7 395.1h.1M553.7 394.1h.1M553.7 395.1h-.5M553.7 393.7v.5M553.7 393.9v.1M553.7 394.1l-.8 .1M553.7 394.1l-.1 .2M553.7 394h.1M553.7 394.2h.1"/>
<path d="M553.7 394.7h.1M553.7 394.9h.1M553.7 394.2l-1 .1M553.7 394.7h-.3h.3M553.7 394.9h-.4M553.7 394.7l-.1 .5M553.7 394.2l.1 .1M553.8 394.3h.1M553.8 394.4h.1M553.8 394.5h.1M553.8 394.3l-1.7 .1M553.8 394.4l-1.7 .1"/>
<path d="M553.8 394.3v.2M553.8 394.5l-.1 .2M535.8 400.9h57.2M535.8 404.7h57.2M535.8 408.5h57.2M535.8 412.3h57.2M563.8 415h29.2M563.9 412.3v5.6M574 412.3v5.6"/>
</g>
<g font-size="16.5">
<text x="240.8" y="51.8">Openmoko, Inc</text>
<text x="213.9" y="68.1">GTA02-Neo Freerunner</text>
<text x="251.5" y="84.1">Schematics</text>
</g>
<g font-size="11.9">
<text x="133.3" y="136.1">Version</text>
<text x="194.3" y="135.9">Date</text>
<text x="270.5" y="135.9">Signed off / Comment</text>
<text x="133.3" y="153.7">A7RC0</text>
<text x="184.2" y="154.9">2008-08-04</text>
</g>
<text font-size="9.2" x="255.5" y="152.9">jOERG (NAK) / prerelease based GTA02A7 cumulative A5-A7</text>
<g font-size="7.9">
<text x="146.6" y="95.5">This work is licensed under the Creative Commons Attribution-ShareAlike 3.0 License.</text>
<text x="147.1" y="105.4">To view a copy of this license, visit http://creativecommons.org/licenses/by-sa/3.0/legalcode;</text>
<text x="147.1" y="115.1">or, send a letter to Creative Commons, 172 2nd Street, Suite 300, San Francisco, California, 94105, USA.</text>
</g>
<text font-size="5.6" x="555.2" y="396.5">OPENMOKO</text>
<g font-size="2.3">
<text x="537.2" y="400">LICENSE</text>
<text x="548.4" y="400">Creative Commons Attribution Share-Alike 3.0</text>
<text x="537.1" y="407.5">TITLE</text>
<text x="537.1" y="403.7">MODEL</text>
<text x="565.2" y="407.4">COVER</text>
<text x="565.2" y="403.9">GTA02</text>
<text x="537.1" y="411.3">NUMBER</text>
<text x="565.2" y="411.5">A7</text>
<text x="537.1" y="415.1">DWG.</text>
<text x="549.7" y="416.1">Allen Chang</text>
<text x="565.2" y="417.1">DATE</text>
<text x="565.3" y="414.6">SHEET</text>
<text x="576.6" y="417.3">2008/07/25</text>
<text x="581.9" y="414.5">1</text>
</g>
</svg>
